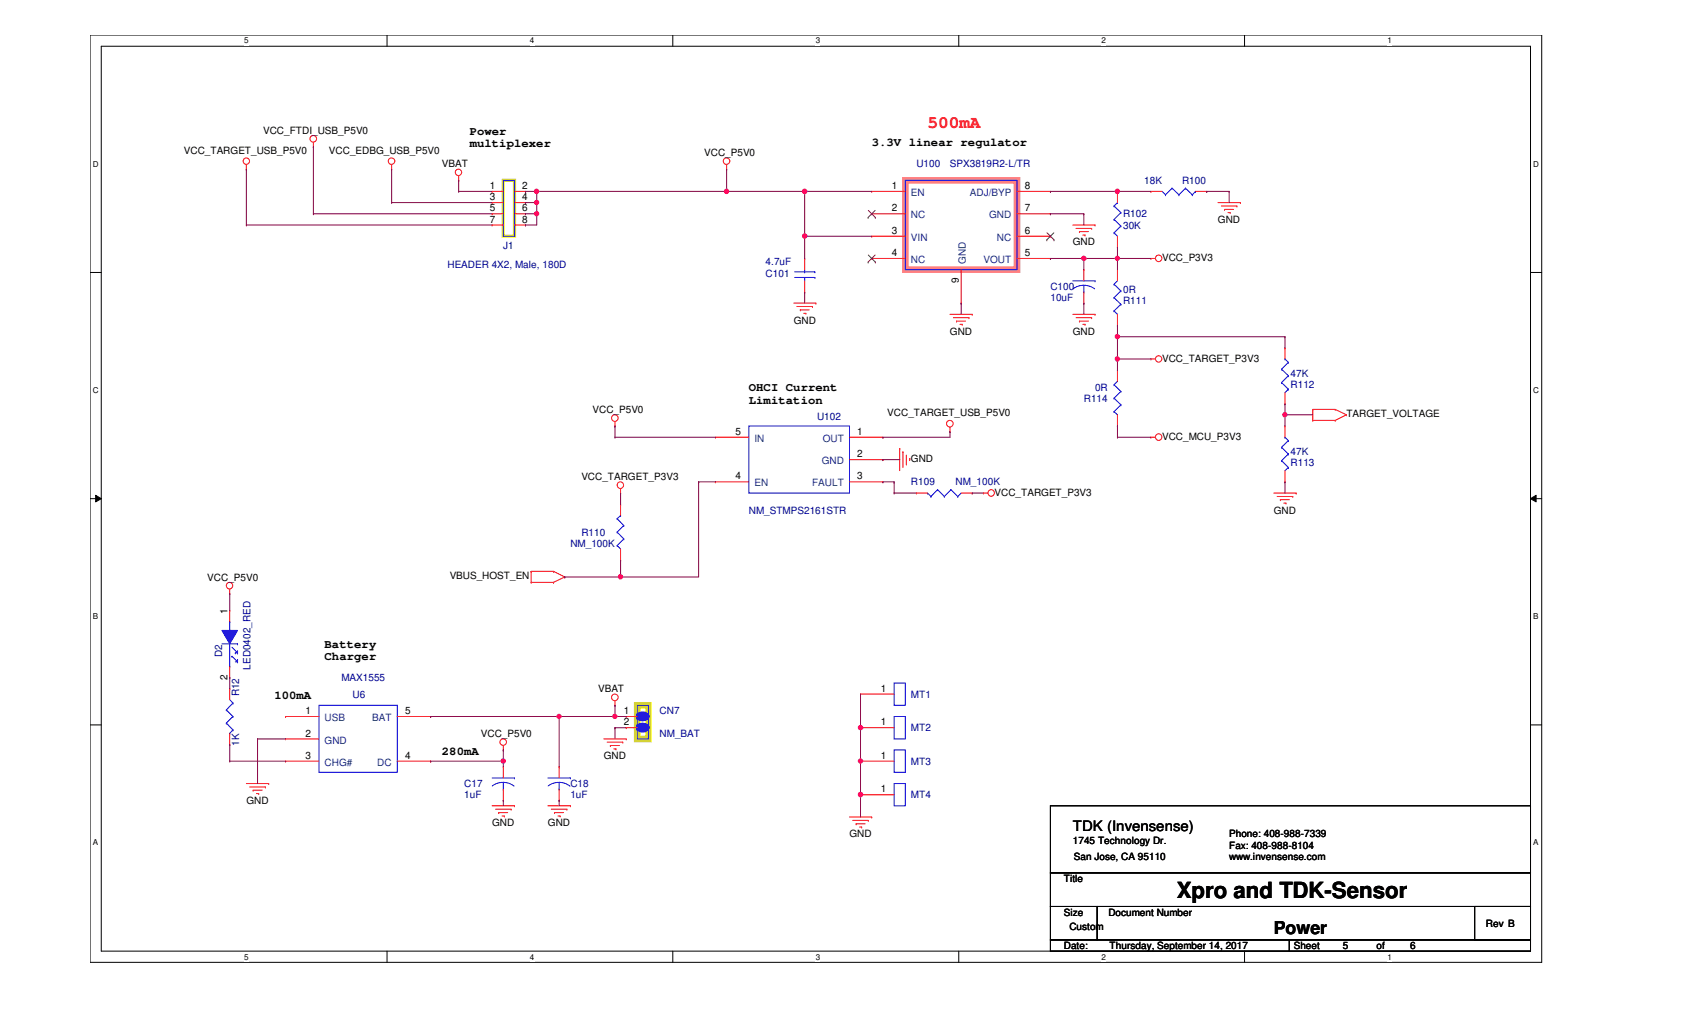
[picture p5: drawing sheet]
<svg xmlns="http://www.w3.org/2000/svg" width="356mm" height="216mm" viewBox="0 0 356 216" stroke-linecap="round" stroke-linejoin="round" font-family="sans-serif">
<path d="M19.1 7.4h307v196.1h-307zM21.4 9.8h302.4v191.3h-302.4z" fill="none" stroke="#000" stroke-width=".21"/>
<g fill="#fff">
<path d="M51.6 7.7h1v1.9h-1z"/>
<path d="M51.6 201.4h1v1.9h-1z"/>
</g>
<path d="M81.9 7.4v2.4M81.9 201.1v2.4" fill="none" stroke="#000" stroke-width=".21"/>
<g fill="#fff">
<path d="M112.1 7.7h.9v1.9h-.9z"/>
<path d="M112.1 201.4h.9v1.9h-.9z"/>
</g>
<path d="M142.3 7.4v2.4M142.3 201.1v2.4" fill="none" stroke="#000" stroke-width=".21"/>
<g fill="#fff">
<path d="M172.6 7.7h.9v1.9h-.9z"/>
<path d="M172.6 201.4h.9v1.9h-.9z"/>
</g>
<path d="M202.8 7.4v2.4M202.8 201.1v2.4" fill="none" stroke="#000" stroke-width=".21"/>
<g fill="#fff">
<path d="M233 7.7h1v1.9h-1z"/>
<path d="M233 201.4h1v1.9h-1z"/>
</g>
<path d="M263.3 7.4v2.4M263.3 201.1v2.4" fill="none" stroke="#000" stroke-width=".21"/>
<g fill="#fff">
<path d="M293.5 7.7h.9v1.9h-.9z"/>
<path d="M293.5 201.4h.9v1.9h-.9z"/>
<path d="M19.6 33.7h1.3v1.9h-1.3z"/>
<path d="M324.4 33.7h1.2v1.9h-1.2z"/>
<path d="M19.6 81.5h1.3v1.9h-1.3z"/>
<path d="M324.4 81.5h1.2v1.9h-1.2z"/>
</g>
<path d="M19.1 57.6h2.3M323.8 57.6h2.3" fill="none" stroke="#000" stroke-width=".21"/>
<g fill="#fff">
<path d="M19.6 129.4h1.2v1.9h-1.2z"/>
<path d="M324.4 129.4h1.1v1.9h-1.1z"/>
</g>
<path d="M19.1 105.5h2.3M20.2 104.7l1.2 .8-1.2 .6zM323.8 105.5l1.2-.8v1.4zM323.8 105.5h2.3" fill="none" stroke="#000" stroke-width=".21"/>
<path d="M20.2 104.7l1.2 .8-1.2 .6zM323.8 105.5l1.2-.8v1.4z" fill="#000"/>
<g fill="#fff">
<path d="M19.6 177.2h1.2v1.9h-1.2z"/>
<path d="M324.4 177.2h1.1v1.9h-1.1z"/>
</g>
<path d="M19.1 153.3h2.3M323.8 153.3h2.3M222.2 170.4h101.6v14.2h-101.6zM222.2 184.6h101.6v7.1h-101.6zM222.2 191.7h9.9v7.1h-9.9zM222.2 198.8h50.6v2.3h-50.6zM232.1 191.7h91.7v7.1h-91.7zM272.8 198.8h51v2.3h-51zM312 191.7h11.8v7.1h-11.8z" fill="none" stroke="#000" stroke-width=".21"/>
<path d="M134.8 149.1h2.4v7.2h-2.4z" fill="none" stroke="#ff0" stroke-width="1.4"/>
<path d="M106.5 38.1h2.3v11.9h-2.3z" fill="none" stroke="#ff0" stroke-width=".68"/>
<path d="M191.5 38.1h23.6v18.9h-23.6z" fill="none" stroke="#ff8080" stroke-width="1.4"/>
<g fill="none" stroke="#f00" stroke-width=".21">
<path d="M52.1 35.8h.1M52.1 34.8v1M66.3 31h.1M66.3 30.1v.9M82.8 35.8h.1M82.8 34.8v1M97 38.1h.1M97 37.2v.9M153.7 35.8h.1M153.7 34.8v1M104.1 40.5h.1M104.1 42.8h.1"/>
<path d="M104.1 45.2h.1M104.1 47.6h.1M104.1 47.6h2.4M104.1 42.8h2.4M104.1 40.5h2.4M104.1 45.2h2.4M108.8 47.6h2.4M108.8 42.8h2.4M108.8 40.5h2.4M108.8 45.2h2.4M111.2 40.5h.1M111.2 42.8h.1"/>
<path d="M111.2 45.2h.1M111.2 47.6h.1M170.2 54.7h.1M170.2 54.7v2.3M170.2 59.4v2.4M184.4 40.5h.1M184.4 45.2h.1M184.4 50h.1M184.4 54.7h.1M184.4 54.7h7.1M184.4 40.5h7.1M184.4 45.2h7.1"/>
<path d="M184.4 50h7.1M203.3 57v7.1M215.1 54.7h7.1M215.1 40.5h7.1M215.1 45.2h7.1M215.1 50h7.1M222.2 54.7h.1M222.2 50h.1M222.2 45.2h.1M222.2 40.5h.1M226.9 47.6h4.7M227.6 48.3h3.3"/>
<path d="M228.3 49h.1M228.3 49h2M229.1 49.7h.4M229.3 57h.1M229.3 57v2.4M229.5 49.7h.1M230.9 48.3h.1M231.6 47.6h.1M243.5 54.7h.1M243.5 54.7h.9M257.6 42.8h4.8M258.4 43.6h3.3"/>
<path d="M259 44.3h.1M259 44.3h1.9M259.8 45h.4M260.2 45h.1M261.7 43.6h.1M262.4 42.8h.1M167.9 64.1h4.7M168.6 64.8h3.3M169.3 65.5h.1M169.3 65.5h1.9M170 66.3h.5M170.2 61.8h.1"/>
<path d="M170.5 66.3h.1M171.9 64.8h.1M172.6 64.1h.1M201 66.5h4.7M201.7 67.2h3.3M202.4 67.9h.1M202.4 67.9h1.9M203.1 68.6h.4M203.3 64.1h.1M203.5 68.6h.1M205 67.2h.1M205.7 66.5h.1"/>
<path d="M226.9 66.5h4.7M227.6 67.2h3.3M228.3 67.9h.1M228.3 67.9h2M229.1 68.6h.4M229.3 64.1h.1M229.3 61.8v2.3M229.5 68.6h.1M230.9 67.2h.1M231.6 66.5h.1M236.4 78.3h.1M236.4 78.3v2.3"/>
<path d="M243.5 75.9h.1M243.5 75.9h.9M130.1 90.1h.1M130.1 89.2v.9M151.3 92.5h.1M151.3 92.5h7.1M179.7 92.5h7.1M179.7 97.2h7.1M186.8 92.5h.1M186.8 97.2h.1M190.3 94.8h.1M190.3 94.8v4.7"/>
<path d="M191 95.5h.1M191 95.5v3.3M191.7 98.1h.1M191.7 96.2v1.9M192.4 96.9h.1M192.4 96.9v.5M201 91.3h.1M201 90.3v1M236.4 90.1h.1M236.4 87.7v2.4M243.5 92.5h.1M243.5 92.5h.9"/>
<path d="M277.7 88.9h.1M277.7 86.6h.1M277.7 88.9h4.7M277.7 86.6v2.3M277.7 86.6h4.7M282.4 88.9h.1M282.4 86.6h.1M282.4 86.6l2.4 1.1M284.8 87.7h.1M284.8 87.7l-2.4 1.2M131.3 104.3h.1M131.3 103.3v1"/>
<path d="M151.3 101.9h.1M151.3 101.9h7.1M179.7 101.9h7.1M186.8 101.9h.1M193.8 104.3h.1M193.8 104.3h2.4M203.3 104.3h2.4M205.7 104.3h.1M208 104.3h.1M208 104.3h1M269.5 104.3h4.7M270.2 105h3.3"/>
<path d="M270.8 105.7h.1M270.8 105.7h2M271.6 106.4h.4M272 106.4h.1M273.5 105h.1M274.2 104.3h.1M48.6 125.5h.1M48.6 124.6v.9M112.4 123.1h.1M112.4 120.8h.1M112.4 123.1h4.7M112.4 120.8v2.3"/>
<path d="M112.4 120.8h4.7M117.1 123.1h.1M117.1 120.8h.1M117.1 120.8l2.4 1.2M119.5 122h.1M119.5 122l-2.4 1.1M106.5 158.6h.1M106.5 157.6v1M127.7 156.3h4.8M128.4 156.9h3.3M129.1 157.6h.1M129.1 157.6h1.9"/>
<path d="M129.8 158.4h.5M130.1 149.1h.1M130.1 148.2v.9M130.3 158.4h.1M131.7 156.9h.1M132.5 156.3h.1M182 146.8h.1M182 153.9h.1M182 146.8h7.1M182 153.9h7.1M52.1 165.7h4.8M52.8 166.4h3.3"/>
<path d="M53.6 167.1h.1M53.6 167.1h1.9M54.3 167.8h.4M54.7 167.8h.1M56.1 166.4h.1M56.9 165.7h.1M104.1 170.4h4.7M104.8 171.1h3.3M105.5 171.8h.1M105.5 171.8h1.9M106.2 172.6h.5M106.5 162.1h.1"/>
<path d="M106.5 169.2h.1M106.5 162.1v2.4M106.5 166.9v2.3M106.7 172.6h.1M108.1 171.1h.1M108.8 170.4h.1M115.9 170.4h4.8M116.6 171.1h3.3M117.3 171.8h.1M117.3 171.8h1.9M118 172.6h.5M118.3 162.1h.1"/>
<path d="M118.3 169.2h.1M118.3 162.1v2.4M118.3 166.9v2.3M118.5 172.6h.1M119.9 171.1h.1M120.7 170.4h.1M179.7 172.8h4.7M180.4 173.5h3.3M181.1 174.2h.1M181.1 174.2h1.9M181.8 174.9h.5M182 161h.1"/>
<path d="M182 168.1h.1M182 161h7.1M182 168.1h7.1M182.3 174.9h.1M183.7 173.5h.1M184.4 172.8h.1"/>
<circle cx="52.1" cy="34.1" r=".68"/>
<circle cx="66.3" cy="29.4" r=".7"/>
<circle cx="82.8" cy="34.1" r=".69"/>
<circle cx="97" cy="36.4" r=".68"/>
<circle cx="153.7" cy="34.1" r=".69"/>
<circle cx="245.1" cy="54.6" r=".68"/>
<circle cx="245.1" cy="75.9" r=".68"/>
<circle cx="130.1" cy="88.4" r=".7"/>
<circle cx="200.9" cy="89.6" r=".7"/>
<circle cx="245.1" cy="92.4" r=".68"/>
<circle cx="131.2" cy="102.6" r=".68"/>
<circle cx="209.7" cy="104.2" r=".68"/>
<circle cx="48.5" cy="123.8" r=".68"/>
<circle cx="106.5" cy="156.9" r=".69"/>
<circle cx="130.1" cy="147.5" r=".7"/>
</g>
<g fill="none" stroke="#00f" stroke-width=".21">
<path d="M106.5 38.1h2.3v11.9h-2.3zM191.5 38.1h23.6v18.9h-23.6zM168.1 58.7h4.3M168.1 57.5h4.3M170.2 57.5h.1M170.2 58.7h.1M170.2 57v.5M170.2 58.7v.7M172.4 58.7h.1M172.4 57.5h.1M226.9 59.4h4.7M231.6 59.4h.1"/>
<path d="M229.3 61.8h.1M229.3 60.3l1.4 .3 .9 .5M229.3 60.3l-1.5 .3-.8 .5M229.3 60.3v1.5M158.4 90.1h21.3v14.2h-21.3zM235.7 81.4h.1M235.7 84.2h.1M235.7 87h.1M235.7 81.4l1.4 1.4M235.7 84.2l1.4 1.4M235.7 87l.7 .7M236.4 87.7h.1"/>
<path d="M236.4 80.6l-.7 .8M237.1 82.8h.1M237.1 85.6h.1M237.1 82.8l-1.4 1.4M237.1 85.6l-1.4 1.4M196.2 104.3h.1M196.2 104.3l.7 .7M196.9 105h.1M198.3 103.5h.1M198.3 103.5l1.5 1.5M198.3 103.5l-1.4 1.5M199.8 105h.1"/>
<path d="M201.2 103.5h.1M201.2 103.5l1.4 1.5M201.2 103.5l-1.4 1.5M202.6 105h.1M203.3 104.3l-.7 .7M189.1 144.4h2.4v4.7h-2.4zM189.1 151.5h2.4v4.8h-2.4zM189.1 158.6h2.4v4.7h-2.4zM104.1 164.5h4.7M106.5 166.9h.1M106.5 165.4l1.4 .3 .9 .5M106.5 165.4l-1.1 .2-1.3 .6"/>
<path d="M106.5 165.4v1.5M108.8 164.5h.1M115.9 164.5h4.8M118.3 166.9h.1M118.3 165.4l1.4 .3 .9 .5M118.3 165.4l-1.1 .2-1.2 .6M118.3 165.4v1.5M120.7 164.5h.1M189.1 165.7h2.4v4.7h-2.4z"/>
</g>
<path d="M183.6 46h.1M183.6 55.4h.1M183.7 44.5l1.5 1.5M183.7 53.9l1.5 1.5M185.1 44.5l-1.5 1.5M185.1 53.9l-1.5 1.5M185.2 46h.1M185.2 55.4h.1M221.4 50.7h.1M221.5 49.2l1.5 1.5M222.9 49.2l-1.5 1.5M223 50.7h.1" fill="none" stroke="#804000" stroke-width=".21"/>
<path d="M134.9 151.2a1.45 1.45 0 0 1 2.2 .3 1.3 1.3 0 0 1-1.1 .7 1.3 1.3 0 0 1-1.2-.7z" fill-rule="evenodd" fill="#00f"/>
<path d="M134.9 151.2a1.45 1.45 0 0 1 2.2 .3 1.3 1.3 0 0 1-1.1 .7 1.3 1.3 0 0 1-1.2-.7z" fill="none" stroke="#00f" stroke-width=".68"/>
<path d="M134.9 153.6a1.45 1.45 0 0 1 2.2 .2 1.3 1.3 0 0 1-1.1 .8 1.3 1.3 0 0 1-1.2-.8z" fill-rule="evenodd" fill="#00f"/>
<path d="M134.9 153.6a1.45 1.45 0 0 1 2.2 .2 1.3 1.3 0 0 1-1.1 .8 1.3 1.3 0 0 1-1.2-.8z" fill="none" stroke="#00f" stroke-width=".68"/>
<g fill="none" stroke="#00f" stroke-width=".21">
<path d="M247.9 39.8h.1M247.9 39.8l-1.4 1.4M247.9 39.8l1.5 1.4M250.8 39.8h.1M250.8 39.8l-1.4 1.4M250.8 39.8l1.4 1.4M236.4 59.4l-.7 .7M245.8 40.5l.7 .7M246.5 41.2h.1M249.4 41.2h.1M252.2 41.2h.1M252.9 40.5h.1"/>
<path d="M252.9 40.5l-.7 .7M235.7 60.1h.1M235.7 62.9h.1M235.7 65.7h.1M235.7 60.1l1.4 1.4M235.7 62.9l1.4 1.4M235.7 65.7l.7 .8M236.4 66.5h.1M237.1 61.5h.1M237.1 64.3h.1M237.1 61.5l-1.4 1.4M237.1 64.3l-1.4 1.4"/>
<path d="M271.1 78.1h.1M271.1 78.1l1.4 1.4M271.8 75.9h.1M271.8 75.9l.7 .7M272.5 79.5h.1M272.5 76.6h.1M272.5 79.5l-1.4 1.4M272.5 76.6l-1.4 1.5M271.1 80.9h.1M271.1 80.9l1.4 1.4M272.5 82.3h.1M272.5 82.3l-.7 .7"/>
<path d="M130.6 115.4h.1M130.6 112.5h.1M130.6 109.7h.1M130.6 115.4l.7 .7M130.6 112.5l1.4 1.5M130.6 109.7l1.4 1.4M131.3 109h.1M131.3 109l-.7 .7M132 114h.1M132 111.1h.1M132 114l-1.4 1.4M132 111.1l-1.4 1.4"/>
<path d="M67.5 149.1h16.5v14.2h-16.5zM134.8 149.1h2.4v7.2h-2.4z"/>
</g>
<g fill="none" stroke="#f00" stroke-width=".21">
<path d="M236.4 57h.1M236.4 57v2.4M243.5 40.5h.1M243.5 40.5h2.3M252.9 40.5h2.4M255.3 40.5h.1M236.4 68.8h.1M236.4 66.5v2.3M271.8 73.6h.1M271.8 73.6v2.3M271.8 85.4h.1M271.8 83v2.4"/>
<path d="M131.3 118.4h.1M131.3 106.6h.1M131.3 106.6v2.4M131.3 116.1v2.3M60.4 151.5h.1M60.4 156.3h.1M60.4 151.5h7.1M60.4 156.3h7.1M84 151.5h7.1M91.1 151.5h.1M132.5 151.5h.1M132.5 153.9h.1"/>
<path d="M132.5 151.5h2.3M132.5 153.9h2.3M60.4 161h.1M60.4 161h7.1M84 161h7.1M91.1 161h.1"/>
</g>
<path d="M46.9 133.3h3.3l-1.6 2.8z" fill="#00f"/>
<g fill="none" stroke="#00f" stroke-width=".21">
<path d="M235.7 49.2h.1M235.7 46.4h.1M235.7 43.6h.1M235.7 49.2l.7 .8M235.7 46.4l1.4 1.4M235.7 43.6l1.4 1.4M236.4 42.8h.1M236.4 42.8l-.7 .8M237.1 47.8h.1M237.1 45h.1M237.1 47.8l-1.4 1.4M237.1 45l-1.4 1.4"/>
<path d="M271.1 97.4h.1M271.1 94.6h.1M271.1 97.4l1.4 1.4M271.1 94.6l1.4 1.4M271.8 92.5h.1M271.8 92.5l.7 .7M272.5 98.8h.1M272.5 96h.1M272.5 93.2h.1M272.5 98.8l-.7 .7M272.5 96l-1.4 1.4M272.5 93.2l-1.4 1.4"/>
<path d="M46.9 133.3h3.3l-1.6 2.8zM46.9 136.1h3.3M48.6 131.4h.1M48.6 131.4v1.9M48.6 136.1v4.8M49.1 138.8h.1M49.1 138.8l1.1 1.2M49.1 136.9l1.1 1.1M49.8 138h.1M49.8 140h.4M49.8 138h.4M50.2 136.1h.1"/>
<path d="M50.2 138h.1M50.2 140h.1M50.2 139.4h.1M50.2 137.6v.4M50.2 139.4v.6M47.9 150.1h.1M47.9 152.9h.1M47.9 150.1l1.4 1.4M47.9 152.9l1.4 1.4M48.6 140.9h.1M48.6 155.1h.1M48.6 148l.7 .7"/>
<path d="M49.3 148.7h.1M49.3 151.5h.1M49.3 154.3h.1M49.3 148.7l-1.4 1.4M49.3 151.5l-1.4 1.4M49.3 154.3l-.7 .8"/>
</g>
<g fill="none" stroke="#f00" stroke-width=".21">
<path d="M236.4 52.3h.1M236.4 40.5h.1M236.4 40.5v2.3M236.4 50v2.3M271.8 90.1h.1M271.8 90.1v2.4M271.8 99.5v2.4M271.8 101.9h.1M48.6 129.1h.1M48.6 129.1v2.3M48.6 143.3h.1M48.6 145.6h.1"/>
<path d="M48.6 157.4h.1M48.6 140.9v2.4M48.6 145.6v2.4M48.6 155.1v2.3"/>
</g>
<g fill="none" stroke="#800040" stroke-width=".21">
<path d="M271.8 71.2h.1M271.8 71.2v2.4M130.1 90.1h.1M130.1 92.5h.1M130.1 90.1v2.4M130.1 92.5h21.2M186.8 92.5h.1M201 91.3h.1M201 91.3v1.2h-14.2M271.8 87.7h.1M271.8 87.7v2.4M271.8 87.7h5.9"/>
<path d="M271.8 101.9h.1M271.8 101.9v2.4"/>
</g>
<circle cx="271.8" cy="87.7" r=".46" fill="#f0f"/>
<circle cx="271.8" cy="87.7" r=".46" fill="none" stroke="#f0f" stroke-width=".21"/>
<path d="M271.8 85.4h.1M271.8 85.4v2.3M147.8 101.9h.1M147.8 101.9h3.5M147.8 101.9v20.1h-16.5M131.3 122h.1" fill="none" stroke="#800040" stroke-width=".21"/>
<circle cx="131.2" cy="122" r=".46" fill="#f0f"/>
<circle cx="131.2" cy="122" r=".46" fill="none" stroke="#f0f" stroke-width=".21"/>
<g fill="none" stroke="#800040" stroke-width=".21">
<path d="M170.2 50h.1M170.2 50h14.2M186.8 97.2h.1M186.8 97.2h3.5M131.3 118.4h.1M131.3 104.3h.1M131.3 104.3v2.3M131.3 118.4v3.6h-11.8M186.8 101.9h.1M186.8 101.9h2.3M189.1 101.9h.1M189.1 104.3h.1"/>
<path d="M189.1 101.9v2.4M189.1 104.3h4.7M205.7 104.3h.1M205.7 104.3h2.3M119.5 122h.1"/>
</g>
<circle cx="170.2" cy="49.9" r=".47" fill="#f0f"/>
<circle cx="170.2" cy="49.9" r=".47" fill="none" stroke="#f0f" stroke-width=".21"/>
<g fill="none" stroke="#800040" stroke-width=".21">
<path d="M153.7 40.5h.1M153.7 40.5h16.5M170.2 40.5h.1M170.2 50h.1M170.2 40.5v14.2M222.2 54.7h.1M222.2 54.7h14.2M229.3 54.7h.1M229.3 54.7v2.3M170.2 61.8h.1M170.2 61.8v2.3M203.3 64.1h.1"/>
<path d="M203.3 64.1v2.4M229.3 64.1h.1M229.3 64.1v2.4"/>
</g>
<circle cx="236.4" cy="54.6" r=".45" fill="#f0f"/>
<circle cx="236.4" cy="54.6" r=".45" fill="none" stroke="#f0f" stroke-width=".21"/>
<circle cx="229.3" cy="54.6" r=".46" fill="#f0f"/>
<circle cx="229.3" cy="54.6" r=".46" fill="none" stroke="#f0f" stroke-width=".21"/>
<path d="M222.2 40.5h.1M222.2 45.2h.1M222.2 40.5h21.3M222.2 45.2h7.1M229.3 45.2h.1M229.3 45.2v2.4M236.4 52.3h.1M236.4 40.5h.1M236.4 52.3v2.4" fill="none" stroke="#800040" stroke-width=".21"/>
<circle cx="236.3" cy="40.5" r=".46" fill="#f0f"/>
<circle cx="236.3" cy="40.5" r=".46" fill="none" stroke="#f0f" stroke-width=".21"/>
<g fill="none" stroke="#800040" stroke-width=".21">
<path d="M170.2 40.5h.1M170.2 40.5h14.2M236.4 54.7h.1M236.4 54.7v2.3M236.4 54.7h7.1M255.3 40.5h.1M255.3 40.5h4.7M260 40.5h.1M260 40.5v2.3M236.4 68.8h.1M236.4 71.2h.1M236.4 68.8v7.1"/>
<path d="M236.4 92.5h.1M236.4 92.5h7.1"/>
</g>
<circle cx="170.2" cy="40.5" r=".47" fill="#f0f"/>
<circle cx="170.2" cy="40.5" r=".47" fill="none" stroke="#f0f" stroke-width=".21"/>
<path d="M182 146.8h.1M182 153.9h.1M182 146.8v14.2" fill="none" stroke="#800040" stroke-width=".21"/>
<circle cx="182" cy="160.9" r=".46" fill="#f0f"/>
<circle cx="182" cy="160.9" r=".46" fill="none" stroke="#f0f" stroke-width=".21"/>
<circle cx="182" cy="153.9" r=".46" fill="#f0f"/>
<circle cx="182" cy="153.9" r=".46" fill="none" stroke="#f0f" stroke-width=".21"/>
<path d="M182 161h.1M182 168.1h.1M182 161v11.8" fill="none" stroke="#800040" stroke-width=".21"/>
<circle cx="182" cy="168" r=".47" fill="#f0f"/>
<circle cx="182" cy="168" r=".47" fill="none" stroke="#f0f" stroke-width=".21"/>
<g fill="none" stroke="#800040" stroke-width=".21">
<path d="M48.6 157.4h.1M48.6 157.4v3.6M54.5 156.3h.1M54.5 156.3v9.4M54.5 156.3h5.9M130.1 153.9h.1M130.1 149.1h.1M130.1 151.5h.1M130.1 153.9h2.4M130.1 149.1v2.4M130.1 153.9v2.4M130.1 151.5h2.4"/>
<path d="M48.6 161h.1M48.6 161h11.8M91.1 161h.1M91.1 161h15.4"/>
</g>
<circle cx="106.4" cy="160.9" r=".45" fill="#f0f"/>
<circle cx="106.4" cy="160.9" r=".45" fill="none" stroke="#f0f" stroke-width=".21"/>
<g fill="none" stroke="#800040" stroke-width=".21">
<path d="M48.6 125.5h.1M48.6 125.5v3.6M48.6 143.3h.1M48.6 143.3v2.3M91.1 151.5h.1M91.1 151.5h27.2M106.5 158.6h.1M106.5 158.6v3.5M118.3 151.5h.1M118.3 151.5v10.6M106.5 169.2h.1M106.5 161h.1"/>
<path d="M106.5 169.2v1.2M118.3 169.2h.1M118.3 169.2v1.2"/>
</g>
<circle cx="118.3" cy="151.5" r=".45" fill="#f0f"/>
<circle cx="118.3" cy="151.5" r=".45" fill="none" stroke="#f0f" stroke-width=".21"/>
<path d="M118.3 151.5h.1M118.3 151.5h11.8" fill="none" stroke="#800040" stroke-width=".21"/>
<circle cx="130.1" cy="151.5" r=".45" fill="#f0f"/>
<circle cx="130.1" cy="151.5" r=".45" fill="none" stroke="#f0f" stroke-width=".21"/>
<path d="M111.2 40.5h.1M111.2 42.8h.1M111.2 40.5h2.3M113.5 40.5h.1M113.5 40.5v2.3h-2.3" fill="none" stroke="#800040" stroke-width=".21"/>
<circle cx="113.5" cy="42.8" r=".45" fill="#f0f"/>
<circle cx="113.5" cy="42.8" r=".45" fill="none" stroke="#f0f" stroke-width=".21"/>
<path d="M111.2 45.2h.1M113.5 42.8h.1M113.5 42.8v2.4h-2.3" fill="none" stroke="#800040" stroke-width=".21"/>
<circle cx="113.5" cy="45.2" r=".45" fill="#f0f"/>
<circle cx="113.5" cy="45.2" r=".45" fill="none" stroke="#f0f" stroke-width=".21"/>
<path d="M111.2 47.6h.1M113.5 45.2h.1M113.5 40.5h.1M113.5 45.2v2.4h-2.3M113.5 40.5h40.2" fill="none" stroke="#800040" stroke-width=".21"/>
<circle cx="153.7" cy="40.5" r=".46" fill="#f0f"/>
<circle cx="153.7" cy="40.5" r=".46" fill="none" stroke="#f0f" stroke-width=".21"/>
<circle cx="113.5" cy="40.5" r=".46" fill="#f0f"/>
<circle cx="113.5" cy="40.5" r=".46" fill="none" stroke="#f0f" stroke-width=".21"/>
<g fill="none" stroke="#800040" stroke-width=".21">
<path d="M52.1 35.8h.1M52.1 35.8v11.8M66.3 31h.1M66.3 31v14.2M82.8 35.8h.1M82.8 35.8v7M97 38.1h.1M97 38.1v2.4M153.7 35.8h.1M153.7 35.8v4.7M52.1 47.6h.1M52.1 47.6h52"/>
<path d="M66.3 45.2h.1M66.3 45.2h37.8M82.8 42.8h.1M82.8 42.8h21.3M97 40.5h.1M97 40.5h7.1M236.4 71.2h.1M236.4 71.2h35.4"/>
</g>
<circle cx="236.4" cy="71.2" r=".45" fill="#f0f"/>
<circle cx="236.4" cy="71.2" r=".45" fill="none" stroke="#f0f" stroke-width=".21"/>
<path d="M236.4 75.9h.1M236.4 75.9h7.1" fill="none" stroke="#800040" stroke-width=".21"/>
<circle cx="236.3" cy="75.9" r=".46" fill="#f0f"/>
<circle cx="236.3" cy="75.9" r=".46" fill="none" stroke="#f0f" stroke-width=".21"/>
<path d="M236.4 75.9h.1M236.4 75.9v2.4M236.4 90.1h.1M236.4 90.1v2.4" fill="none" stroke="#800040" stroke-width=".21"/>
<circle cx="271.8" cy="87.7" r=".46" fill="#f0f"/>
<circle cx="271.8" cy="87.7" r=".46" fill="none" stroke="#f0f" stroke-width=".21"/>
<circle cx="131.2" cy="122" r=".46" fill="#f0f"/>
<circle cx="131.2" cy="122" r=".46" fill="none" stroke="#f0f" stroke-width=".21"/>
<circle cx="170.2" cy="49.9" r=".47" fill="#f0f"/>
<circle cx="170.2" cy="49.9" r=".47" fill="none" stroke="#f0f" stroke-width=".21"/>
<circle cx="236.4" cy="54.6" r=".45" fill="#f0f"/>
<circle cx="236.4" cy="54.6" r=".45" fill="none" stroke="#f0f" stroke-width=".21"/>
<circle cx="229.3" cy="54.6" r=".46" fill="#f0f"/>
<circle cx="229.3" cy="54.6" r=".46" fill="none" stroke="#f0f" stroke-width=".21"/>
<circle cx="236.3" cy="40.5" r=".46" fill="#f0f"/>
<circle cx="236.3" cy="40.5" r=".46" fill="none" stroke="#f0f" stroke-width=".21"/>
<circle cx="170.2" cy="40.5" r=".47" fill="#f0f"/>
<circle cx="170.2" cy="40.5" r=".47" fill="none" stroke="#f0f" stroke-width=".21"/>
<circle cx="182" cy="160.9" r=".46" fill="#f0f"/>
<circle cx="182" cy="160.9" r=".46" fill="none" stroke="#f0f" stroke-width=".21"/>
<circle cx="182" cy="153.9" r=".46" fill="#f0f"/>
<circle cx="182" cy="153.9" r=".46" fill="none" stroke="#f0f" stroke-width=".21"/>
<circle cx="182" cy="168" r=".47" fill="#f0f"/>
<circle cx="182" cy="168" r=".47" fill="none" stroke="#f0f" stroke-width=".21"/>
<circle cx="106.4" cy="160.9" r=".45" fill="#f0f"/>
<circle cx="106.4" cy="160.9" r=".45" fill="none" stroke="#f0f" stroke-width=".21"/>
<circle cx="118.3" cy="151.5" r=".45" fill="#f0f"/>
<circle cx="118.3" cy="151.5" r=".45" fill="none" stroke="#f0f" stroke-width=".21"/>
<circle cx="130.1" cy="151.5" r=".45" fill="#f0f"/>
<circle cx="130.1" cy="151.5" r=".45" fill="none" stroke="#f0f" stroke-width=".21"/>
<circle cx="113.5" cy="42.8" r=".45" fill="#f0f"/>
<circle cx="113.5" cy="42.8" r=".45" fill="none" stroke="#f0f" stroke-width=".21"/>
<circle cx="113.5" cy="45.2" r=".45" fill="#f0f"/>
<circle cx="113.5" cy="45.2" r=".45" fill="none" stroke="#f0f" stroke-width=".21"/>
<circle cx="153.7" cy="40.5" r=".46" fill="#f0f"/>
<circle cx="153.7" cy="40.5" r=".46" fill="none" stroke="#f0f" stroke-width=".21"/>
<circle cx="113.5" cy="40.5" r=".46" fill="#f0f"/>
<circle cx="113.5" cy="40.5" r=".46" fill="none" stroke="#f0f" stroke-width=".21"/>
<circle cx="236.4" cy="71.2" r=".45" fill="#f0f"/>
<circle cx="236.4" cy="71.2" r=".45" fill="none" stroke="#f0f" stroke-width=".21"/>
<circle cx="236.3" cy="75.9" r=".46" fill="#f0f"/>
<circle cx="236.3" cy="75.9" r=".46" fill="none" stroke="#f0f" stroke-width=".21"/>
<text font-size="4.7" x="248.9" y="189.9">Xpro and TDK-Sensor</text>
<text font-size="3.8" fill="#f00" x="196.2" y="27.1">500mA</text>
<text font-size="3.8" x="269.5" y="197.5">Power</text>
<text font-size="3" x="226.9" y="175.8">TDK (Invensense)</text>
<g font-size="2.6">
<text x="99.4" y="28.4">Power</text>
<text x="99.4" y="31">multiplexer</text>
<text x="184.4" y="30.8">3.3V linear regulator</text>
<text x="158.4" y="82.8">OHCI Current</text>
<text x="158.4" y="85.3">Limitation</text>
<text x="68.7" y="137.1">Battery</text>
<text x="68.7" y="139.7">Charger</text>
<text x="58" y="147.7">100mA</text>
<text x="93.5" y="159.6">280mA</text>
</g>
<g font-size="2.1">
<text x="55.7" y="28.3">VCC_FTDI_USB_P5V0</text>
<text x="38.9" y="32.5">VCC_TARGET_USB_P5V0</text>
<text x="69.6" y="32.5">VCC_EDBG_USB_P5V0</text>
<text x="93.5" y="35.3">VBAT</text>
<text x="149" y="33">VCC_P5V0</text>
<text x="103.6" y="40">1</text>
<text x="110.5" y="40">2</text>
<text x="188.7" y="40">1</text>
<text x="216.8" y="40">8</text>
<text x="103.6" y="42.3">3</text>
<text x="103.6" y="44.7">5</text>
<text x="103.6" y="47.1">7</text>
<text x="110.5" y="42.3">4</text>
<text x="110.5" y="44.7">6</text>
<text x="110.5" y="47.1">8</text>
<text x="188.7" y="44.7">2</text>
<text x="216.8" y="44.7">7</text>
<text x="257.6" y="47.2">GND</text>
<text x="188.7" y="49.4">3</text>
<text x="216.8" y="49.4">6</text>
<text x="226.9" y="51.9">GND</text>
<text x="188.7" y="54.1">4</text>
<text x="202.8" y="59.9" transform="rotate(-90 202.8 59.9)">9</text>
<text x="216.8" y="54.1">5</text>
<text x="245.8" y="55.2">VCC_P3V3</text>
<text x="167.9" y="68.4">GND</text>
<text x="201" y="70.8">GND</text>
<text x="226.9" y="70.8">GND</text>
<text x="245.8" y="76.5">VCC_TARGET_P3V3</text>
<text x="125.3" y="87.3">VCC_P5V0</text>
<text x="187.7" y="88">VCC_TARGET_USB_P5V0</text>
<text x="284.8" y="88.3">TARGET_VOLTAGE</text>
<text x="155.6" y="91.9">5</text>
<text x="181.4" y="91.9">1</text>
<text x="245.8" y="93">VCC_MCU_P3V3</text>
<text x="123" y="101.5">VCC_TARGET_P3V3</text>
<text x="155.6" y="101.4">4</text>
<text x="181.4" y="96.7">2</text>
<text x="181.4" y="101.4">3</text>
<text x="192.7" y="97.7">GND</text>
<text x="210.4" y="104.8">VCC_TARGET_P3V3</text>
<text x="269.5" y="108.6">GND</text>
<text x="43.9" y="122.8">VCC_P5V0</text>
<text x="95.1" y="122.5">VBUS_HOST_EN</text>
<text x="48.1" y="129.8" transform="rotate(-90 48.1 129.8)">1</text>
<text x="48.1" y="143.7" transform="rotate(-90 48.1 143.7)">2</text>
<text x="126.5" y="146.4">VBAT</text>
<text x="186.3" y="146.3">1</text>
<text x="64.6" y="151">1</text>
<text x="64.6" y="155.7">2</text>
<text x="85.7" y="151">5</text>
<text x="101.7" y="155.8">VCC_P5V0</text>
<text x="132" y="151">1</text>
<text x="132" y="153.4">2</text>
<text x="186.3" y="153.4">1</text>
<text x="64.6" y="160.4">3</text>
<text x="85.7" y="160.4">4</text>
<text x="127.7" y="160.5">GND</text>
<text x="186.3" y="160.4">1</text>
<text x="186.3" y="167.6">1</text>
<text x="52.1" y="170">GND</text>
<text x="104.1" y="174.7">GND</text>
<text x="115.9" y="174.7">GND</text>
<text x="179.7" y="177.1">GND</text>
<text x="226.9" y="178.5">1745 Technology Dr.</text>
<text x="260" y="177.1">Phone: 408-988-7339</text>
<text x="260" y="179.5">Fax: 408-988-8104</text>
<text x="227.2" y="181.8">San Jose, CA 95110</text>
<text x="260" y="181.8">www.invensense.com</text>
<text x="225" y="186.5">Title</text>
<text x="225" y="193.6">Size</text>
<text x="226.2" y="196.7">Custom</text>
<text x="234.5" y="193.6">Document Number</text>
<text x="314.3" y="196">Rev B</text>
<text x="225" y="200.7">Date:</text>
<text x="234.7" y="200.7">Thursday, September 14, 2017</text>
<text x="273.7" y="200.7">Sheet</text>
<text x="284.1" y="200.7">5</text>
<text x="291.2" y="200.7">of</text>
<text x="298.3" y="200.7">6</text>
</g>
<g font-size="2.1" fill="#000080">
<text x="193.8" y="35.3">U100</text>
<text x="201" y="35.3">SPX3819R2-L/TR</text>
<text x="242.1" y="38.9">18K</text>
<text x="250.1" y="38.9">R100</text>
<text x="237.6" y="46">R102</text>
<text x="106.5" y="52.6">J1</text>
<text x="237.6" y="48.3">30K</text>
<text x="94.7" y="56.6">HEADER 4X2, Male, 180D</text>
<text x="162" y="56.1">4.7uF</text>
<text x="162" y="58.5">C101</text>
<text x="222.2" y="61.3">C100</text>
<text x="222.2" y="63.7">10uF</text>
<text x="237.6" y="64.4">R111</text>
<text x="237.6" y="62.1">0R</text>
<text x="231.6" y="82.6">0R</text>
<text x="273" y="82.1">R112</text>
<text x="273" y="79.8">47K</text>
<text x="172.8" y="88.7">U102</text>
<text x="229.3" y="85">R114</text>
<text x="273" y="98.6">R113</text>
<text x="273" y="96.3">47K</text>
<text x="192.7" y="102.7">R109</text>
<text x="202.1" y="102.7">NM_100K</text>
<text x="123" y="113.3">R110</text>
<text x="158.4" y="108.6">NM_STMPS2161STR</text>
<text x="120.6" y="115.7">NM_100K</text>
<text x="47" y="139" transform="rotate(-90 47 139)">D2</text>
<text x="53" y="141.6" transform="rotate(-90 53 141.6)">LED0402_RED</text>
<text x="50.6" y="147.3" transform="rotate(-90 50.6 147.3)">R12</text>
<text x="72.2" y="144">MAX1555</text>
<text x="74.6" y="147.6">U6</text>
<text x="192.7" y="147.6">MT1</text>
<text x="139.5" y="151.1">CN7</text>
<text x="139.5" y="155.8">NM_BAT</text>
<text x="192.7" y="154.6">MT2</text>
<text x="50.6" y="157.6" transform="rotate(-90 50.6 157.6)">1K</text>
<text x="192.7" y="161.7">MT3</text>
<text x="98.2" y="166.5">C17</text>
<text x="120.6" y="166.5">C18</text>
<text x="98.2" y="168.8">1uF</text>
<text x="120.6" y="168.8">1uF</text>
<text x="192.7" y="168.8">MT4</text>
</g>
<g font-size="2.1" fill="#004080">
<text x="192.7" y="41.4">EN</text>
<text x="205.2" y="41.4">ADJ/BYP</text>
<text x="192.7" y="46.2">NC</text>
<text x="209.3" y="46.2">GND</text>
<text x="192.7" y="50.9">VIN</text>
<text x="210.9" y="50.9">NC</text>
<text x="192.7" y="55.6">NC</text>
<text x="204.3" y="55.8" transform="rotate(-90 204.3 55.8)">GND</text>
<text x="208.1" y="55.6">VOUT</text>
<text x="159.6" y="93.4">IN</text>
<text x="174" y="93.4">OUT</text>
<text x="173.8" y="98.2">GND</text>
<text x="159.6" y="102.9">EN</text>
<text x="171.8" y="102.9">FAULT</text>
<text x="68.7" y="152.5">USB</text>
<text x="78.7" y="152.5">BAT</text>
<text x="68.7" y="157.2">GND</text>
<text x="68.7" y="161.9">CHG#</text>
<text x="79.8" y="161.9">DC</text>
</g>
<g font-size="1.7">
<text x="51.6" y="9.2">5</text>
<text x="112.1" y="9.2">4</text>
<text x="172.6" y="9.2">3</text>
<text x="233" y="9.2">2</text>
<text x="293.5" y="9.2">1</text>
<text x="19.6" y="35.2">D</text>
<text x="324.4" y="35.2">D</text>
<text x="19.6" y="83.1">C</text>
<text x="324.4" y="83.1">C</text>
<text x="19.6" y="130.9">B</text>
<text x="324.4" y="130.9">B</text>
<text x="19.6" y="178.7">A</text>
<text x="324.4" y="178.7">A</text>
<text x="51.6" y="202.9">5</text>
<text x="112.1" y="202.9">4</text>
<text x="172.6" y="202.9">3</text>
<text x="233" y="202.9">2</text>
<text x="293.5" y="202.9">1</text>
</g>
</svg>
